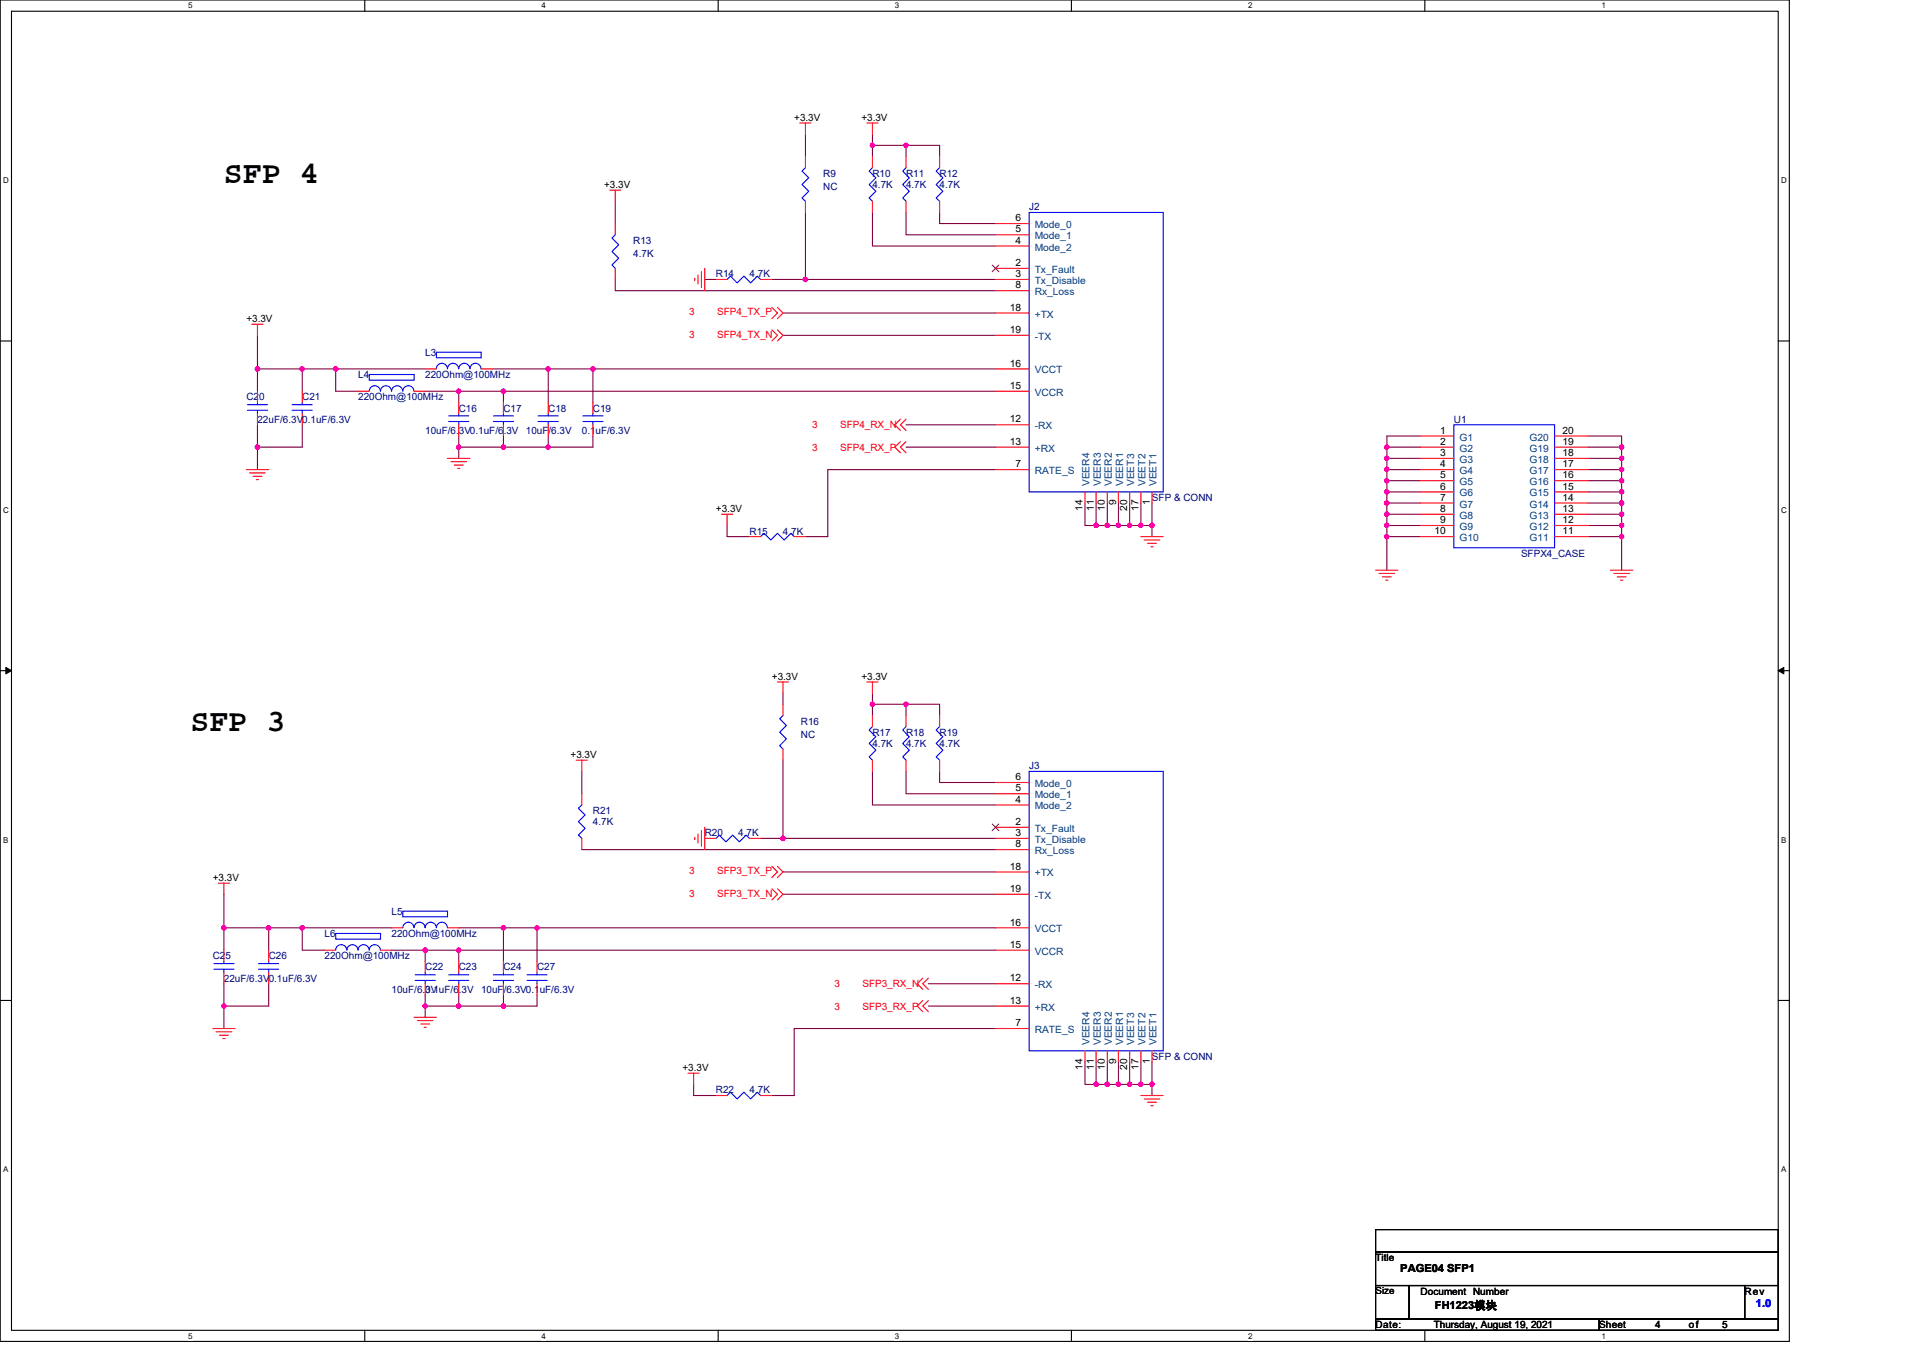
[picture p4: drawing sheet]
<svg xmlns="http://www.w3.org/2000/svg" width="297mm" height="210mm" viewBox="0 0 297 210" stroke-linecap="round" stroke-linejoin="round" font-family="sans-serif">
<path d="M0 0h276.4v207.3h-276.4zM1.8 1.7h272.9v203.8h-272.9z" fill="none" stroke="#000" stroke-width=".17"/>
<g fill="#fff">
<path d="M29.1 .2h.6v1.4h-.6z"/>
<path d="M29.1 205.7h.6v1.4h-.6z"/>
</g>
<path d="M56.3 0v1.7M56.3 205.5v1.8" fill="none" stroke="#000" stroke-width=".17"/>
<g fill="#fff">
<path d="M83.6 .2h.7v1.4h-.7z"/>
<path d="M83.6 205.7h.7v1.4h-.7z"/>
</g>
<path d="M110.9 0v1.7M110.9 205.5v1.8" fill="none" stroke="#000" stroke-width=".17"/>
<g fill="#fff">
<path d="M138.2 .2h.7v1.4h-.7z"/>
<path d="M138.2 205.7h.7v1.4h-.7z"/>
</g>
<path d="M165.5 0v1.7M165.5 205.5v1.8" fill="none" stroke="#000" stroke-width=".17"/>
<g fill="#fff">
<path d="M192.8 .2h.6v1.4h-.6z"/>
<path d="M192.8 205.7h.6v1.4h-.6z"/>
</g>
<path d="M220.1 0v1.7M220.1 205.5v1.8" fill="none" stroke="#000" stroke-width=".17"/>
<g fill="#fff">
<path d="M247.4 .2h.6v1.4h-.6z"/>
<path d="M247.4 205.7h.6v1.4h-.6z"/>
<path d="M.5 27.2h.8v1.4h-.8z"/>
<path d="M275.1 27.2h.9v1.4h-.9z"/>
<path d="M.5 78.1h.8v1.4h-.8z"/>
<path d="M275.1 78.1h.9v1.4h-.9z"/>
</g>
<path d="M0 52.7h1.8M274.7 52.7h1.7" fill="none" stroke="#000" stroke-width=".17"/>
<g fill="#fff">
<path d="M.5 129.1h.8v1.4h-.8z"/>
<path d="M275.1 129.1h.8v1.4h-.8z"/>
</g>
<path d="M0 103.6h1.8M274.7 103.6h1.7" fill="none" stroke="#000" stroke-width=".17"/>
<path d="M.9 103.1l.9 .5-.9 .5zM274.7 103.6l.8-.5v1z" fill="#000" stroke="#000" stroke-width=".15"/>
<g fill="#fff">
<path d="M.5 180h.8v1.4h-.8z"/>
<path d="M275.1 180h.8v1.4h-.8z"/>
</g>
<path d="M0 154.6h1.8M274.7 154.6h1.7M212.5 190h62.2v3.5h-62.2zM212.5 193.5h62.2v5.1h-62.2zM212.5 198.6h5.2v5.2h-5.2zM217.7 198.6h51.8v5.2h-51.8zM269.5 198.6h5.2v5.2h-5.2zM212.5 203.8h34.5v1.7h-34.5zM247 203.8h27.7v1.7h-27.7z" fill="none" stroke="#000" stroke-width=".17"/>
<g fill="none" stroke="#800040" stroke-width=".17">
<path d="M95 31.1v3.4M124.4 32.8v10.4h-5.2M124.4 20.7v3.5M134.8 32.8v5.2h19M134.8 20.7v1.8M134.8 22.5v1.7M134.8 22.5h5.2v1.7M140 32.8v3.5h13.8M140 22.5h5.1v1.7M145.1 32.8v1.7h8.7M39.8 51.8v5.2M39.8 57h6.9v3.5"/>
<path d="M39.8 57v3.5M46.7 57h5.2M51.9 57v3.5h3.4M51.9 57h13.8M76 57h8.7v5.2M84.7 57h6.9v5.2M91.6 57h62.2M95 43.2v1.7h58.8M108.9 43.2h1.7M120.9 51.8h32.9M120.9 48.4h32.9M124.4 43.2h29.4"/>
<path d="M39.8 65.6v3.5M39.8 69.1v3.5M46.7 65.6v3.5h-6.9M65.7 60.5h5.2v1.7M70.9 67.4v1.7M70.9 69.1v1.7M70.9 60.5h6.9v1.7M70.9 69.1h6.9M77.8 60.5h76M77.8 69.1h6.9M77.8 67.4v1.7M84.7 67.4v1.7"/>
<path d="M91.6 67.4v1.7h-6.9M140 65.6h13.8M140 69.1h13.8M153.8 72.6h-25.9v10.3h-3.5M167.6 77.7v3.5h1.7M169.3 77.7v3.5M171 77.7v3.5M172.8 77.7v3.5M174.5 77.7v3.5M176.2 77.7v3.5M177.9 77.7v3.5M214.2 76v1.7"/>
<path d="M214.2 77.7v1.8M214.2 79.5v3.4M214.2 77.7h5.2M214.2 79.5h5.2M214.2 69.1v1.7M214.2 70.8v1.8M214.2 72.6v1.7M214.2 74.3v1.7M214.2 69.1h5.2M214.2 70.8h5.2M214.2 72.6h5.2M214.2 74.3h5.2"/>
<path d="M214.2 76h5.2M219.4 67.4h-5.2v1.7M245.3 67.4h5.2v1.7M245.3 69.1h5.2M245.3 70.8h5.2M245.3 72.6h5.2M245.3 74.3h5.2M245.3 76h5.2M245.3 77.7h5.2M245.3 79.5h5.2M250.5 69.1v1.7M250.5 79.5v1.7"/>
<path d="M250.5 77.7v1.8M250.5 70.8v1.8M250.5 74.3v1.7M250.5 72.6v1.7M250.5 76v1.7M112.3 81.2v1.7h3.5M169.3 81.2h1.7M171 81.2h1.8M172.8 81.2h1.7M174.5 81.2h1.7M176.2 81.2h1.7M177.9 81.2v1.7"/>
<path d="M214.2 82.9v5.2M214.2 81.2h5.2M214.2 82.9h5.2M245.3 81.2h5.2M245.3 82.9h5.2M250.5 82.9v5.2M250.5 81.2v1.7M89.9 119.2v3.4M120.9 117.5v12h-3.4M120.9 107.1v1.7M134.8 119.2v5.2h19M134.8 107.1v1.7"/>
<path d="M134.8 108.8v1.8M134.8 108.8h5.2v1.8M140 119.2v3.4h13.8M140 108.8h5.1v1.8M145.1 119.2v1.7h8.7M34.6 138.2v5.2M89.9 131.3h63.9M120.9 129.5h32.9M120.9 138.2h32.9M120.9 134.7h32.9M34.6 143.4v3.4M34.6 143.4h12.1v3.4h3.4"/>
<path d="M34.6 155.4v3.5M34.6 152v3.4M41.5 143.4v3.4M41.5 152v3.4h-6.9M46.7 143.4h13.8M60.5 146.8h5.2M65.7 146.8h5.2M65.7 146.8v1.7M65.7 153.7v1.7M65.7 155.4v1.8M65.7 155.4h5.2M70.9 146.8h82.9"/>
<path d="M70.9 155.4h6.9M70.9 143.4h6.9M70.9 146.8v1.7M70.9 153.7v1.7M77.8 143.4h5.1M77.8 143.4v5.1M77.8 153.7v1.7M82.9 153.7v1.7h-5.1M82.9 143.4h70.9M82.9 143.4v5.1M143.4 155.4h10.4M143.4 152h10.4"/>
<path d="M153.8 158.9h-31.1v10.4h-3.5M107.1 167.6v1.7h3.5M167.6 164.1v3.5h1.7M169.3 164.1v3.5M169.3 167.6h1.7M171 167.6h1.8M171 164.1v3.5M172.8 167.6h1.7M172.8 164.1v3.5M174.5 167.6h3.4M174.5 164.1v3.5M176.2 164.1v3.5"/>
<path d="M177.9 164.1v3.5M177.9 167.6v1.7"/>
</g>
<g fill="#f0f" stroke="#f0f" stroke-width=".17">
<circle cx="139.9" cy="108.8" r=".34"/>
<circle cx="134.8" cy="108.8" r=".34"/>
<circle cx="176.2" cy="81.2" r=".34"/>
<circle cx="169.3" cy="81.2" r=".34"/>
<circle cx="171" cy="81.2" r=".34"/>
<circle cx="172.8" cy="81.2" r=".34"/>
<circle cx="174.5" cy="81.2" r=".34"/>
<circle cx="177.9" cy="81.2" r=".34"/>
<circle cx="91.6" cy="57" r=".34"/>
<circle cx="77.8" cy="60.4" r=".34"/>
<circle cx="51.9" cy="57" r=".34"/>
<circle cx="46.7" cy="57" r=".34"/>
<circle cx="39.8" cy="69.1" r=".34"/>
<circle cx="70.8" cy="60.4" r=".34"/>
<circle cx="84.7" cy="57" r=".34"/>
<circle cx="70.8" cy="69.1" r=".34"/>
<circle cx="84.7" cy="69.1" r=".34"/>
<circle cx="77.8" cy="69.1" r=".34"/>
<circle cx="39.8" cy="57" r=".34"/>
<circle cx="171" cy="167.5" r=".34"/>
<circle cx="169.3" cy="167.5" r=".34"/>
<circle cx="176.2" cy="167.5" r=".34"/>
<circle cx="174.5" cy="167.5" r=".34"/>
<circle cx="172.8" cy="167.5" r=".34"/>
<circle cx="177.9" cy="167.5" r=".34"/>
<circle cx="70.8" cy="146.8" r=".34"/>
<circle cx="82.9" cy="143.4" r=".34"/>
<circle cx="46.7" cy="143.4" r=".34"/>
<circle cx="41.5" cy="143.4" r=".34"/>
<circle cx="34.6" cy="143.4" r=".34"/>
<circle cx="34.6" cy="155.4" r=".34"/>
<circle cx="65.7" cy="146.8" r=".34"/>
<circle cx="77.8" cy="143.4" r=".34"/>
<circle cx="77.8" cy="155.4" r=".34"/>
<circle cx="70.8" cy="155.4" r=".34"/>
<circle cx="65.7" cy="155.4" r=".34"/>
<circle cx="124.4" cy="43.2" r=".34"/>
<circle cx="120.9" cy="129.5" r=".34"/>
<circle cx="214.2" cy="69.1" r=".34"/>
<circle cx="214.2" cy="72.5" r=".34"/>
<circle cx="214.2" cy="70.8" r=".33"/>
<circle cx="214.2" cy="76" r=".34"/>
<circle cx="214.2" cy="74.3" r=".34"/>
<circle cx="214.2" cy="79.4" r=".33"/>
<circle cx="214.2" cy="77.7" r=".34"/>
<circle cx="214.2" cy="81.2" r=".34"/>
<circle cx="214.2" cy="82.9" r=".34"/>
<circle cx="250.5" cy="72.5" r=".34"/>
<circle cx="250.5" cy="70.8" r=".33"/>
<circle cx="250.5" cy="69.1" r=".34"/>
<circle cx="250.5" cy="81.2" r=".34"/>
<circle cx="250.5" cy="79.4" r=".33"/>
<circle cx="250.5" cy="77.7" r=".34"/>
<circle cx="250.5" cy="82.9" r=".34"/>
<circle cx="250.5" cy="76" r=".34"/>
<circle cx="250.5" cy="74.3" r=".34"/>
<circle cx="139.9" cy="22.5" r=".34"/>
<circle cx="134.8" cy="22.5" r=".34"/>
</g>
<g fill="none" stroke="#f00" stroke-width=".17">
<path d="M123.5 19h1.8M124.4 19v1.7M133.9 19h1.7M134.8 19v1.7M94.2 29.4h1.7M95 29.4v1.7M95 34.5v1.8M124.4 31.1v1.7M124.4 24.2v1.7M134.8 31.1v1.7M134.8 24.2v1.7M140 31.1v1.7"/>
<path d="M140 24.2v1.7M145.1 31.1v1.7M145.1 24.2v1.7M153.8 34.5h5.2M153.8 36.3h5.2M153.8 38h5.2M38.9 50.1h1.7M39.8 50.1v1.7M65.7 57h1.7M74.3 57h1.7M95 41.5v1.7M107.3 43v.4"/>
<path d="M107.8 42.5v1.4M108.3 42v2.4M108.9 41.5v3.4M110.6 43.2h1.7M117.5 43.2h1.7M119.2 51l.9 .8-.9 .9M119.2 47.5l.9 .9-.9 .8M120.1 51l.8 .8-.8 .9M120.1 47.5l.8 .9-.8 .8M153.8 44.9h5.2M153.8 43.2h5.2M153.8 41.5h5.2"/>
<path d="M153.8 57h5.2M153.8 48.4h5.2M153.8 51.8h5.2M38.1 72.6h3.4M38.6 73.1h2.4M39.1 73.6h1.4M39.6 74.1h.3M39.8 60.5v1.7M39.8 63.9v1.7M46.7 60.5v1.7M46.7 63.9v1.7M55.3 60.5h1.7"/>
<path d="M64 60.5h1.7M69.1 70.8h3.5M69.7 71.3h2.4M70.2 71.9h1.4M70.7 72.4h.3M70.9 62.2v1.7M70.9 65.6v1.8M77.8 62.2v1.7M77.8 65.6v1.8M84.7 62.2v1.7M84.7 65.6v1.8M91.6 62.2v1.7"/>
<path d="M91.6 65.6v1.8M111.5 79.5h1.7M112.3 79.5v1.7M139.1 68.2l-.9 .9 .9 .9M139.1 64.8l-.9 .8 .9 .9M140 68.2l-.9 .9 .9 .9M140 64.8l-.9 .8 .9 .9M153.8 65.6h5.2M153.8 69.1h5.2M153.8 60.5h5.2M153.8 72.6h5.2M167.6 76v1.7"/>
<path d="M169.3 76v1.7M171 76v1.7M172.8 76v1.7M174.5 76v1.7M176.2 76v1.7M177.9 76v1.7M219.4 67.4h5.2M219.4 72.6h5.2M219.4 69.1h5.2M219.4 70.8h5.2M219.4 74.3h5.2M219.4 76h5.2"/>
<path d="M219.4 77.7h5.2M219.4 79.5h5.2M240.1 79.5h5.2M240.1 77.7h5.2M240.1 76h5.2M240.1 74.3h5.2M240.1 72.6h5.2M240.1 70.8h5.2M240.1 69.1h5.2M240.1 67.4h5.2M115.8 82.9h1.7M122.7 82.9h1.7"/>
<path d="M176.2 82.9h3.5M176.7 83.4h2.5M177.3 83.9h1.3M177.8 84.5h.3M212.5 88.1h3.4M213 88.6h2.4M213.5 89.1h1.4M214.1 89.6h.3M219.4 81.2h5.2M219.4 82.9h5.2M240.1 82.9h5.2M240.1 81.2h5.2"/>
<path d="M248.8 88.1h3.4M249.3 88.6h2.4M249.8 89.1h1.4M250.3 89.6h.4M89 117.5h1.7M89.9 117.5v1.7M120.1 105.4h1.7M120.9 105.4v1.7M120.9 115.7v1.8M120.9 108.8v1.8M133.9 105.4h1.7M134.8 117.5v1.7"/>
<path d="M134.8 110.6v1.7M134.8 105.4v1.7M140 117.5v1.7M140 110.6v1.7M145.1 117.5v1.7M145.1 110.6v1.7M33.7 136.5h1.8M34.6 136.5v1.7M89.9 129.5v1.8M89.9 122.6v1.8M107.3 129.4v.3M107.8 128.9v1.3"/>
<path d="M108.3 128.3v2.5M108.9 129.5h1.7M108.9 127.8v3.5M115.8 129.5h1.7M119.2 133.9l.9 .8-.9 .9M119.2 137.3l.9 .9-.9 .8M120.1 133.9l.8 .8-.8 .9M120.1 137.3l.8 .9-.8 .8M153.8 131.3h5.2M153.8 120.9h5.2M153.8 122.6h5.2M153.8 124.4h5.2"/>
<path d="M153.8 129.5h5.2M153.8 127.8h5.2M153.8 134.7h5.2M153.8 138.2h5.2M32.9 158.9h3.4M33.4 159.4h2.4M33.9 160h1.4M34.6 146.8v1.7M34.6 150.3v1.7M41.5 146.8v1.7M41.5 150.3v1.7M50.1 146.8h1.8"/>
<path d="M58.8 146.8h1.7M60.5 143.4h1.7M64 157.2h3.4M64.5 157.7h2.4M65 158.2h1.4M65.5 158.7h.3M65.7 148.5v1.8M65.7 152v1.7M69.1 143.4h1.8M70.9 148.5v1.8M70.9 152v1.7M77.8 148.5v1.8"/>
<path d="M77.8 152v1.7M82.9 148.5v1.8M82.9 152v1.7M142.5 151.1l-.8 .9 .8 .9M142.5 154.6l-.8 .8 .8 .9M143.4 151.1l-.9 .9 .9 .9M143.4 154.6l-.9 .8 .9 .9M153.8 152h5.2M153.8 155.4h5.2M153.8 146.8h5.2M153.8 143.4h5.2M153.8 158.9h5.2"/>
<path d="M34.4 160.5h.4M106.3 165.8h1.7M107.1 165.8v1.8M110.6 169.3h1.7M117.5 169.3h1.7M167.6 162.4v1.7M169.3 162.4v1.7M171 162.4v1.7M172.8 162.4v1.7M174.5 162.4v1.7M176.2 169.3h3.5M176.2 162.4v1.7"/>
<path d="M176.7 169.8h2.5M177.3 170.3h1.3M177.8 170.8h.3M177.9 162.4v1.7"/>
</g>
<g fill="none" stroke="#00f" stroke-width=".17">
<path d="M95 36.3l-.5 .5 1.1 1-1.1 1.1 1.1 1-1.1 1 .5 .6M124.4 25.9l-.5 .5 1 1.1-1 1 1 1-1 1.1 .5 .5M134.8 25.9l-.5 .5 1 1.1-1 1 1 1-1 1.1 .5 .5M140 25.9l-.6 .5 1.1 1.1-1.1 1 1.1 1-1.1 1.1 .6 .5M145.1 25.9l-.5 .5 1 1.1-1 1 1 1-1 1.1 .5 .5M159 32.8h20.7v43.2h-20.7zM57 57.9h7v.8h-7zM67.4 54.4h6.9v.9h-6.9zM70.8 57a.87 .87 0 0 0-.8-.9 .87 .87 0 0 0-.9 .9 .85 .85 0 0 0-.8-.9 .85 .85 0 0 0-.9 .9M72.6 57a.86 .86 0 0 0-.9-.9 .86 .86 0 0 0-.8 .9M74.3 57a.85 .85 0 0 0-.9-.9 .85 .85 0 0 0-.8 .9M112.3 43.2l.5-.5 1.1 1 1-1 1 1 1.1-1 .5 .5"/>
<path d="M38.2 63.4h3.1M38.2 62.5h3.1M39.8 62.2v.3M39.8 63.4v.5M45.1 63.4h3.1M45.1 62.5h3.1M46.7 62.2v.3M46.7 63.4v.5M63.9 60.4a.87 .87 0 0 0-.8-.8 .87 .87 0 0 0-.9 .8 .87 .87 0 0 0-.9-.8 .87 .87 0 0 0-.8 .8 .86 .86 0 0 0-.9-.8 .86 .86 0 0 0-.8 .8 .86 .86 0 0 0-.9-.8 .86 .86 0 0 0-.9 .8M69.3 65.1h3.1M69.3 64.3h3.1M70.9 63.9v.4"/>
<path d="M70.9 65.1v.5M76.2 65.1h3.1M76.2 64.3h3.1M77.8 63.9v.4M77.8 65.1v.5M83.1 65.1h3.1M83.1 64.3h3.1M84.7 63.9v.4M84.7 65.1v.5M90 65.1h3.2M90 64.3h3.2M91.6 63.9v.4"/>
<path d="M91.6 65.1v.5M224.6 65.6h15.5v19h-15.5zM117.5 82.9l.5-.5 1.1 1 1-1 1 1 1.1-1 .5 .5M120.9 110.6l-.5 .5 1.1 1-1.1 1 1.1 1.1-1.1 1 .5 .5M134.8 112.3l-.5 .5 1 1-1 1.1 1 1-1 1 .5 .6M140 112.3l-.6 .5 1.1 1-1.1 1.1 1.1 1-1.1 1 .6 .6M145.1 112.3l-.5 .5 1 1-1 1.1 1 1-1 1 .5 .6M159 119.2h20.7v43.2h-20.7zM89.9 124.4l-.6 .5 1.1 1-1.1 1.1 1.1 1-1.1 1 .6 .5M110.6 129.5l.5-.5 1 1.1 1.1-1.1 1 1.1 1-1.1 .6 .5M33 149.8h3.1M33 148.9h3.1"/>
<path d="M34.6 148.5v.4M34.6 149.8v.5M39.9 149.8h3.1M39.9 148.9h3.1M41.5 148.5v.4M41.5 149.8v.5M51.9 144.2h6.9v.9h-6.9zM53.6 146.8a.86 .86 0 0 0-.9-.8 .86 .86 0 0 0-.8 .8M55.3 146.8a.86 .86 0 0 0-.9-.8 .86 .86 0 0 0-.8 .8M58.8 146.8a.87 .87 0 0 0-.9-.8 .87 .87 0 0 0-.9 .8 .85 .85 0 0 0-.8-.8 .85 .85 0 0 0-.9 .8M62.2 140.8h6.9v.8h-6.9zM64.1 151.5h3.1"/>
<path d="M64.1 150.6h3.1M65.7 143.3a.86 .86 0 0 0-.9-.8 .86 .86 0 0 0-.9 .8 .86 .86 0 0 0-.8-.8 .86 .86 0 0 0-.9 .8M65.7 150.3v.3M65.7 151.5v.5M67.4 143.3a.86 .86 0 0 0-.9-.8 .86 .86 0 0 0-.8 .8M69.1 143.3a.85 .85 0 0 0-.8-.8 .85 .85 0 0 0-.9 .8M69.3 151.5h3.1M69.3 150.6h3.1M70.9 150.3v.3M70.9 151.5v.5M76.2 151.5h3.1M76.2 150.6h3.1"/>
<path d="M77.8 150.3v.3M77.8 151.5v.5M81.4 151.5h3.1M81.4 150.6h3.1M82.9 150.3v.3M82.9 151.5v.5M112.3 169.3l.5-.5 1.1 1 1-1 1 1 1.1-1 .5 .5"/>
</g>
<path d="M153.3 41l1 1M154.3 41l-1.1 1M153.3 127.3l1 1.1M154.3 127.3l-1.1 1.1" fill="none" stroke="#804000" stroke-width=".15"/>
<g font-size="4.9">
<text x="34.6" y="28.3">SFP 4</text>
<text x="29.4" y="112.9">SFP 3</text>
</g>
<g font-size="1.7">
<text x="216.3" y="196.6">PAGE04 SFP1</text>
<text x="221.7" y="202.3">FH1223模块</text>
</g>
<text font-size="1.7" fill="#00f" x="271.2" y="202">1.0</text>
<g font-size="1.5">
<text x="122.7" y="18.7">+3.3V</text>
<text x="133.1" y="18.7">+3.3V</text>
<text x="93.3" y="29">+3.3V</text>
<text x="156.9" y="34.2">6</text>
<text x="156.9" y="35.9">5</text>
<text x="156.9" y="37.7">4</text>
<text x="156.9" y="41.1">2</text>
<text x="156.9" y="44.6">8</text>
<text x="156.9" y="42.8">3</text>
<text x="38.1" y="49.8">+3.3V</text>
<text x="156" y="48">18</text>
<text x="156" y="51.5">19</text>
<text x="156" y="56.6">16</text>
<text x="156" y="65.3">12</text>
<text x="156" y="60.1">15</text>
<text x="156" y="68.7">13</text>
<text x="222.5" y="67">1</text>
<text x="222.5" y="68.7">2</text>
<text x="222.5" y="70.5">3</text>
<text x="241.3" y="70.5">18</text>
<text x="241.3" y="68.7">19</text>
<text x="241.3" y="67">20</text>
<text x="156.9" y="72.2">7</text>
<text x="222.5" y="72.2">4</text>
<text x="222.5" y="73.9">5</text>
<text x="222.5" y="75.6">6</text>
<text x="222.5" y="77.4">7</text>
<text x="241.3" y="77.4">14</text>
<text x="241.3" y="75.6">15</text>
<text x="241.3" y="73.9">16</text>
<text x="241.3" y="72.2">17</text>
<text x="110.6" y="79.1">+3.3V</text>
<text x="167.2" y="79" transform="rotate(-90 167.2 79)">14</text>
<text x="168.9" y="79" transform="rotate(-90 168.9 79)">11</text>
<text x="170.7" y="79" transform="rotate(-90 170.7 79)">10</text>
<text x="172.4" y="78.1" transform="rotate(-90 172.4 78.1)">9</text>
<text x="174.1" y="79" transform="rotate(-90 174.1 79)">20</text>
<text x="175.9" y="79" transform="rotate(-90 175.9 79)">17</text>
<text x="177.6" y="78.1" transform="rotate(-90 177.6 78.1)">1</text>
<text x="221.6" y="82.6">10</text>
<text x="222.5" y="79.1">8</text>
<text x="222.5" y="80.8">9</text>
<text x="241.3" y="82.6">11</text>
<text x="241.3" y="80.8">12</text>
<text x="241.3" y="79.1">13</text>
<text x="119.2" y="105">+3.3V</text>
<text x="133.1" y="105">+3.3V</text>
<text x="88.1" y="117.1">+3.3V</text>
<text x="156.9" y="120.5">6</text>
<text x="156.9" y="122.3">5</text>
<text x="156.9" y="124">4</text>
<text x="156.9" y="130.9">8</text>
<text x="156.9" y="129.2">3</text>
<text x="156.9" y="127.5">2</text>
<text x="32.9" y="136.1">+3.3V</text>
<text x="156" y="134.4">18</text>
<text x="156" y="137.8">19</text>
<text x="156" y="143">16</text>
<text x="156" y="146.5">15</text>
<text x="156" y="151.6">12</text>
<text x="156" y="155.1">13</text>
<text x="156.9" y="158.6">7</text>
<text x="105.4" y="165.5">+3.3V</text>
<text x="167.2" y="165.4" transform="rotate(-90 167.2 165.4)">14</text>
<text x="168.9" y="165.4" transform="rotate(-90 168.9 165.4)">11</text>
<text x="170.7" y="165.4" transform="rotate(-90 170.7 165.4)">10</text>
<text x="172.4" y="164.5" transform="rotate(-90 172.4 164.5)">9</text>
<text x="174.1" y="165.4" transform="rotate(-90 174.1 165.4)">20</text>
<text x="175.9" y="165.4" transform="rotate(-90 175.9 165.4)">17</text>
<text x="177.6" y="164.5" transform="rotate(-90 177.6 164.5)">1</text>
<text x="212.5" y="194.9">Title</text>
<text x="212.5" y="200">Size</text>
<text x="219.4" y="200">Document Number</text>
<text x="269.5" y="200">Rev</text>
<text x="212.5" y="205.2">Date:</text>
<text x="221.5" y="205.2">Thursday, August 19, 2021</text>
<text x="247" y="205.2">Sheet</text>
<text x="255.7" y="205.2">4</text>
<text x="260.9" y="205.2">of</text>
<text x="266" y="205.2">5</text>
</g>
<g font-size="1.5" fill="#000080">
<text x="127.2" y="27.3">R9</text>
<text x="127.2" y="29.4">NC</text>
<text x="134.8" y="27.3">R10</text>
<text x="134.8" y="29">4.7K</text>
<text x="140" y="27.3">R11</text>
<text x="140" y="29">4.7K</text>
<text x="145.1" y="27.3">R12</text>
<text x="145.1" y="29">4.7K</text>
<text x="159" y="32.5">J2</text>
<text x="97.8" y="37.7">R13</text>
<text x="97.8" y="39.8">4.7K</text>
<text x="110.6" y="42.9">R14</text>
<text x="115.8" y="42.9">4.7K</text>
<text x="55.3" y="58.4">L4</text>
<text x="65.7" y="54.9">L3</text>
<text x="65.7" y="58.4">220Ohm@100MHz</text>
<text x="38.1" y="61.8">C20</text>
<text x="39.8" y="65.3">22uF/6.3V0.1uF/6.3V</text>
<text x="46.7" y="61.8">C21</text>
<text x="55.3" y="61.8">220Ohm@100MHz</text>
<text x="70.9" y="63.6">C16</text>
<text x="77.8" y="63.6">C17</text>
<text x="84.7" y="63.6">C18</text>
<text x="91.6" y="63.6">C19</text>
<text x="224.6" y="65.3">U1</text>
<text x="65.7" y="67">10uF/6.3V0.1uF/6.3V</text>
<text x="81.2" y="67">10uF/6.3V</text>
<text x="89.9" y="67">0.1uF/6.3V</text>
<text x="177.9" y="77.4">SFP &amp; CONN</text>
<text x="115.8" y="82.6">R15</text>
<text x="120.9" y="82.6">4.7K</text>
<text x="234.9" y="86">SFPX4_CASE</text>
<text x="123.7" y="112">R16</text>
<text x="134.8" y="113.7">R17</text>
<text x="140" y="113.7">R18</text>
<text x="145.1" y="113.7">R19</text>
<text x="123.7" y="114">NC</text>
<text x="134.8" y="115.4">4.7K</text>
<text x="140" y="115.4">4.7K</text>
<text x="145.1" y="115.4">4.7K</text>
<text x="159" y="118.9">J3</text>
<text x="91.6" y="125.8">R21</text>
<text x="91.6" y="127.5">4.7K</text>
<text x="108.9" y="129.2">R20</text>
<text x="114" y="129.2">4.7K</text>
<text x="60.5" y="141.3">L5</text>
<text x="32.9" y="148.2">C25</text>
<text x="41.5" y="148.2">C26</text>
<text x="50.1" y="144.8">L6</text>
<text x="50.1" y="148.2">220Ohm@100MHz</text>
<text x="60.5" y="144.8">220Ohm@100MHz</text>
<text x="65.7" y="149.9">C22</text>
<text x="70.9" y="149.9">C23</text>
<text x="77.8" y="149.9">C24</text>
<text x="82.9" y="149.9">C27</text>
<text x="34.6" y="151.7">22uF/6.3V0.1uF/6.3V</text>
<text x="60.5" y="153.4">10uF/6.3V</text>
<text x="65.7" y="153.4">0.1uF/6.3V</text>
<text x="74.3" y="153.4">10uF/6.3V0.1uF/6.3V</text>
<text x="177.9" y="163.8">SFP &amp; CONN</text>
<text x="110.6" y="169">R22</text>
<text x="115.8" y="169">4.7K</text>
</g>
<g font-size="1.5" fill="#004080">
<text x="159.8" y="35.2">Mode_0</text>
<text x="159.8" y="37">Mode_1</text>
<text x="159.8" y="38.7">Mode_2</text>
<text x="159.8" y="45.6">Rx_Loss</text>
<text x="159.8" y="43.9">Tx_Disable</text>
<text x="159.8" y="42.2">Tx_Fault</text>
<text x="159.8" y="49.1">+TX</text>
<text x="159.8" y="52.5">-TX</text>
<text x="159.8" y="57.7">VCCT</text>
<text x="159.8" y="61.2">VCCR</text>
<text x="159.8" y="66.3">-RX</text>
<text x="159.8" y="69.8">+RX</text>
<text x="225.4" y="68.1">G1</text>
<text x="225.4" y="69.8">G2</text>
<text x="225.4" y="71.5">G3</text>
<text x="236.3" y="71.5">G18</text>
<text x="236.3" y="69.8">G19</text>
<text x="236.3" y="68.1">G20</text>
<text x="159.8" y="73.3">RATE_S</text>
<text x="168.3" y="75.1" transform="rotate(-90 168.3 75.1)">VEER4</text>
<text x="170" y="75.1" transform="rotate(-90 170 75.1)">VEER3</text>
<text x="171.8" y="75.1" transform="rotate(-90 171.8 75.1)">VEER2</text>
<text x="173.5" y="75.1" transform="rotate(-90 173.5 75.1)">VEER1</text>
<text x="175.2" y="75.1" transform="rotate(-90 175.2 75.1)">VEET3</text>
<text x="176.9" y="75.1" transform="rotate(-90 176.9 75.1)">VEET2</text>
<text x="178.7" y="75.1" transform="rotate(-90 178.7 75.1)">VEET1</text>
<text x="225.4" y="73.3">G4</text>
<text x="225.4" y="75">G5</text>
<text x="225.4" y="76.7">G6</text>
<text x="236.3" y="76.7">G15</text>
<text x="236.3" y="75">G16</text>
<text x="236.3" y="73.3">G17</text>
<text x="225.4" y="78.4">G7</text>
<text x="225.4" y="80.2">G8</text>
<text x="225.4" y="81.9">G9</text>
<text x="225.4" y="83.6">G10</text>
<text x="236.3" y="83.6">G11</text>
<text x="236.3" y="81.9">G12</text>
<text x="236.3" y="80.2">G13</text>
<text x="236.3" y="78.4">G14</text>
<text x="159.8" y="121.6">Mode_0</text>
<text x="159.8" y="123.3">Mode_1</text>
<text x="159.8" y="125.1">Mode_2</text>
<text x="159.8" y="132">Rx_Loss</text>
<text x="159.8" y="130.2">Tx_Disable</text>
<text x="159.8" y="128.5">Tx_Fault</text>
<text x="159.8" y="135.4">+TX</text>
<text x="159.8" y="138.9">-TX</text>
<text x="159.8" y="147.5">VCCR</text>
<text x="159.8" y="144.1">VCCT</text>
<text x="159.8" y="152.7">-RX</text>
<text x="159.8" y="156.1">+RX</text>
<text x="159.8" y="159.6">RATE_S</text>
<text x="168.3" y="161.5" transform="rotate(-90 168.3 161.5)">VEER4</text>
<text x="170" y="161.5" transform="rotate(-90 170 161.5)">VEER3</text>
<text x="171.8" y="161.5" transform="rotate(-90 171.8 161.5)">VEER2</text>
<text x="173.5" y="161.5" transform="rotate(-90 173.5 161.5)">VEER1</text>
<text x="175.2" y="161.5" transform="rotate(-90 175.2 161.5)">VEET3</text>
<text x="176.9" y="161.5" transform="rotate(-90 176.9 161.5)">VEET2</text>
<text x="178.7" y="161.5" transform="rotate(-90 178.7 161.5)">VEET1</text>
</g>
<g font-size="1.5" fill="#f00">
<text x="106.4" y="52.2">3</text>
<text x="106.4" y="48.7">3</text>
<text x="110.8" y="52.2">SFP4_TX_N</text>
<text x="110.8" y="48.7">SFP4_TX_P</text>
<text x="125.5" y="66.2">3</text>
<text x="125.5" y="69.6">3</text>
<text x="129.8" y="66.2">SFP4_RX_N</text>
<text x="129.8" y="69.6">SFP4_RX_P</text>
<text x="106.4" y="135.1">3</text>
<text x="110.8" y="135.1">SFP3_TX_P</text>
<text x="106.4" y="138.5">3</text>
<text x="110.8" y="138.5">SFP3_TX_N</text>
<text x="128.9" y="152.5">3</text>
<text x="128.9" y="156">3</text>
<text x="133.2" y="152.5">SFP3_RX_N</text>
<text x="133.2" y="156">SFP3_RX_P</text>
</g>
<g font-size="1.2">
<text x="29.1" y="1.3">5</text>
<text x="83.6" y="1.3">4</text>
<text x="138.2" y="1.3">3</text>
<text x="192.8" y="1.3">2</text>
<text x="247.4" y="1.3">1</text>
<text x=".5" y="28.3">D</text>
<text x="275.1" y="28.3">D</text>
<text x=".5" y="79.2">C</text>
<text x="275.1" y="79.2">C</text>
<text x=".5" y="130.2">B</text>
<text x="275.1" y="130.2">B</text>
<text x=".5" y="181.1">A</text>
<text x="275.1" y="181.1">A</text>
<text x="29.1" y="206.8">5</text>
<text x="83.6" y="206.8">4</text>
<text x="138.2" y="206.8">3</text>
<text x="192.8" y="206.8">2</text>
<text x="247.4" y="206.8">1</text>
</g>
</svg>
